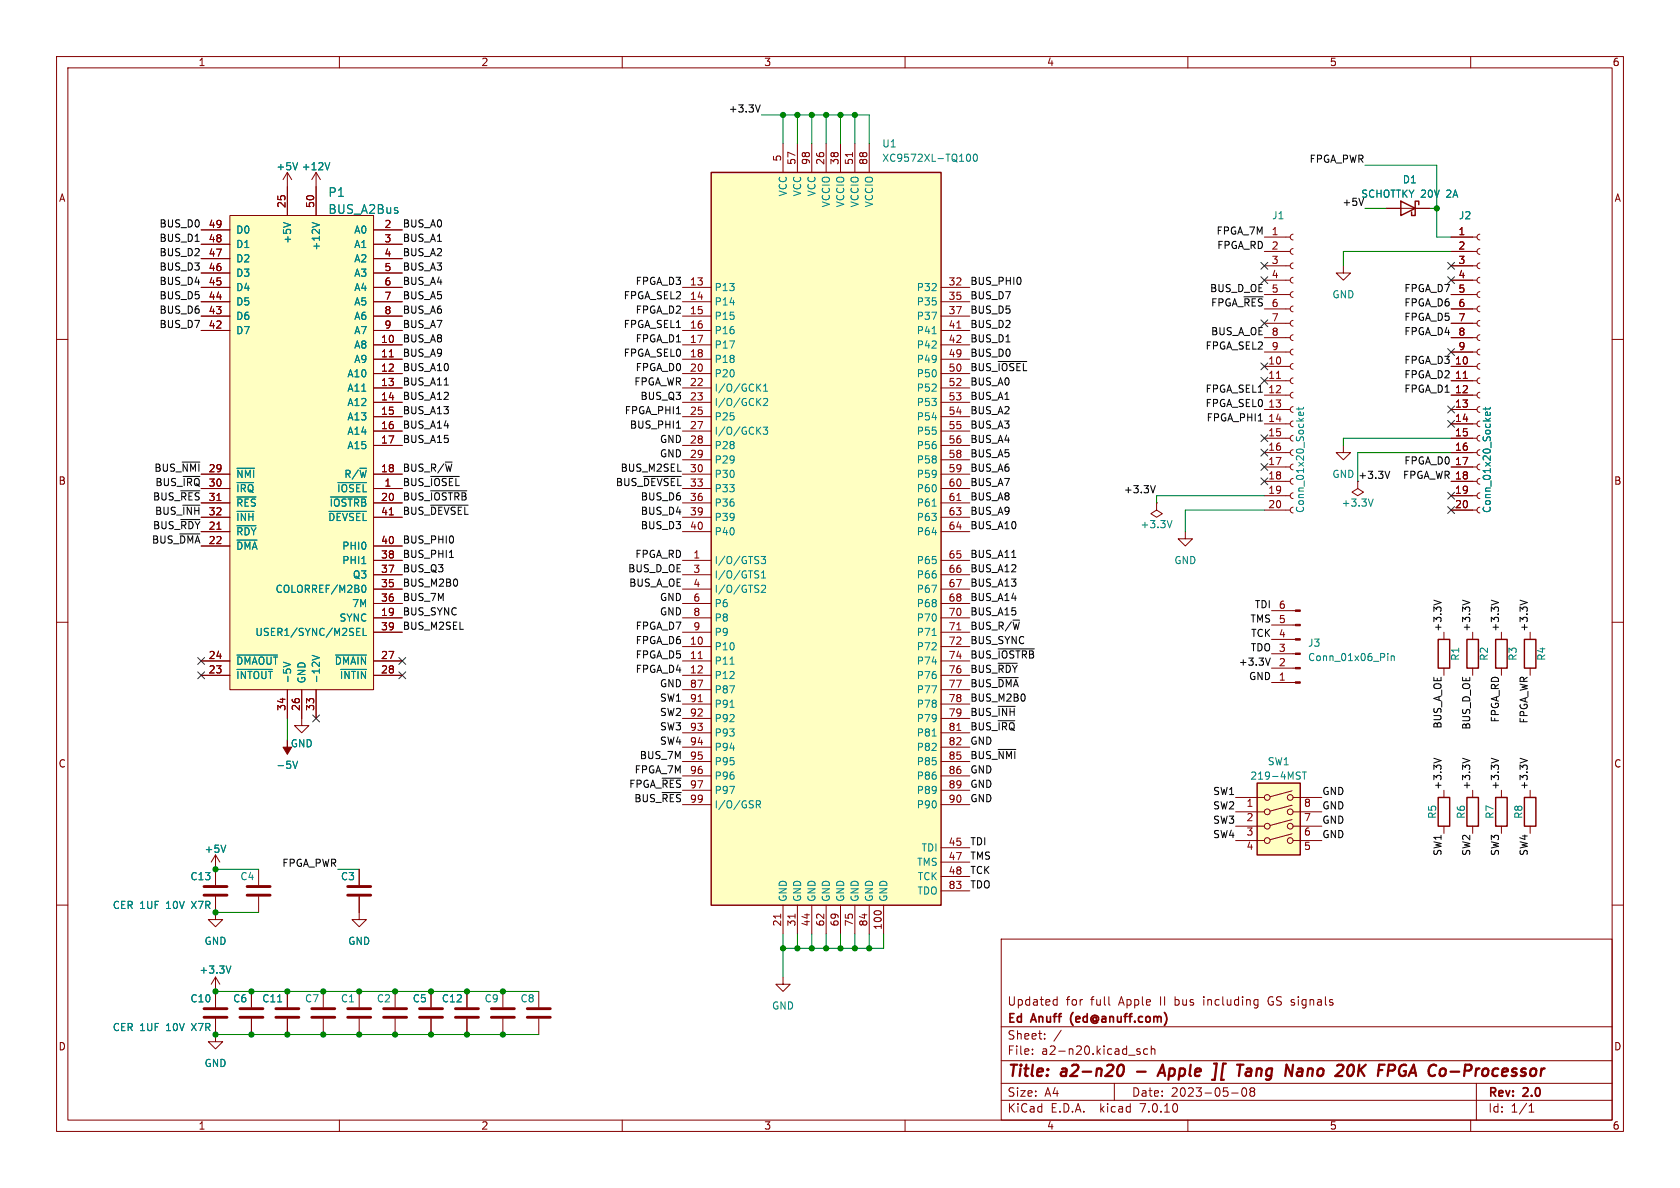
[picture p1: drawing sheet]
<svg xmlns="http://www.w3.org/2000/svg" width="297mm" height="210mm" viewBox="0 0 297 210" stroke-linecap="round" stroke-linejoin="round" font-family="sans-serif">
<g fill="none" stroke="#840000" stroke-width=".18">
<path d="M10 10h277v190h-277zM12 12h273v186h-273zM60 10v2M110 10v2M160 10v2M210 10v2M260 10v2M40.6 38.1h25.4v83.8h-25.4zM50.8 30.5v7.6M50.8 30.5l-.8 1.3M50.8 30.5l.8 1.3M55.9 30.5l-.8 1.3"/>
<path d="M55.9 30.5v7.6M55.9 30.5l.7 1.3M138.4 25.4v5.1M141 25.4v5.1M143.5 25.4v5.1M146 25.4v5.1M148.6 25.4v5.1M150.7 27v.7M151.1 25.4v5.1M153.7 25.4v5.1M245.1 36.8h7.6M10 60h2"/>
<path d="M35.6 50.8h5M35.6 53.3h5M35.6 55.9h5M35.6 58.4h5M35.6 40.6h5M35.6 43.2h5M35.6 45.7h5M35.6 48.3h5M66 50.8h5.1M66 53.3h5.1M66 55.9h5.1M66 58.4h5.1"/>
<path d="M66 40.6h5.1M66 43.2h5.1M66 45.7h5.1M66 48.3h5.1M120.6 50.8h5.1M120.6 53.3h5.1M120.6 55.9h5.1M120.6 58.4h5.1M166.4 50.8h5M166.4 53.3h5M166.4 55.9h5M166.4 58.4h5"/>
<path d="M169.2 58h.7M223.5 59.7h4.6M223.5 57.2h4.6M223.5 54.6h4.6M223.5 52.1h4.6M223.5 49.5h4.6M223.5 47h4.6M223.5 44.5h4.6M223.5 41.9h4.6M228.6 59.2l-.3 .1-.2 .4 .1 .3 .4 .2M228.6 56.6l-.3 .2-.2 .3 .1 .4 .4 .2M228.6 54.1l-.3 .1-.2 .4 .1 .4 .4 .1"/>
<path d="M228.6 51.6l-.3 .1-.2 .4 .1 .3 .4 .2M228.6 49l-.3 .2-.2 .3 .1 .4 .4 .1M228.6 46.5l-.3 .1-.2 .4 .1 .3 .4 .2M228.6 43.9l-.3 .2-.2 .3 .1 .4 .4 .2M228.6 41.4l-.3 .1-.2 .4 .1 .4 .4 .1M237.5 47v1.3h-1.3l1.3 1.2 1.3-1.2h-1.3M256.5 59.7h4.6M256.5 57.2h4.6M256.5 54.6h4.6M256.5 52.1h4.6M256.5 49.5h4.6M256.5 47h4.6"/>
<path d="M256.5 44.5h4.6M256.5 41.9h4.6M261.6 59.2l-.4 .1-.1 .4 .2 .3 .3 .2M261.6 56.6l-.4 .2-.1 .3 .2 .4 .3 .2M261.6 54.1l-.4 .2-.1 .3 .2 .4 .3 .1M261.6 51.6l-.4 .1-.1 .4 .2 .3 .3 .2M261.6 49l-.4 .2-.1 .3 .2 .4 .3 .1M261.6 46.5l-.4 .1-.1 .4 .2 .3 .3 .2M261.6 43.9l-.4 .2-.1 .3 .2 .4 .3 .2M261.6 41.4l-.4 .2-.1 .3 .2 .4 .3 .1M285 60h2M66 61h5.1"/>
<path d="M66 63.5h5.1M66 66h5.1M66 68.6h5.1M66 71.1h5.1M66 73.7h5.1M66 76.2h5.1M66 78.7h5.1M68.8 63.1h.7M120.6 61h5.1M120.6 63.5h5.1M120.6 66h5.1M120.6 68.6h5.1"/>
<path d="M120.6 71.1h5.1M120.6 73.7h5.1M120.6 76.2h5.1M120.6 78.7h5.1M166.4 61h5M166.4 63.5h5M166.4 66h5M166.4 68.6h5M166.4 71.1h5M166.4 73.7h5M166.4 76.2h5M166.4 78.7h5"/>
<path d="M223.5 77.5h4.6M223.5 74.9h4.6M223.5 72.4h4.6M223.5 69.9h4.6M223.5 67.3h4.6M223.5 64.8h4.6M223.5 62.2h4.6M225.7 66.9h.7M228.6 79.5l-.3 .1-.2 .4 .1 .4 .4 .1M228.6 77l-.3 .1-.2 .4 .1 .3 .4 .2M228.6 74.4l-.3 .2-.2 .3 .1 .4 .4 .1M228.6 71.9l-.3 .1-.2 .4 .1 .3 .4 .2"/>
<path d="M228.6 69.3l-.3 .2-.2 .3 .1 .4 .4 .2M228.6 66.8l-.3 .1-.2 .4 .1 .4 .4 .1M228.6 64.3l-.3 .1-.2 .4 .1 .3 .4 .2M228.6 61.7l-.3 .2-.2 .3 .1 .4 .4 .1M237.5 78.7v1.3h-1.3l1.3 1.3 1.3-1.3h-1.3M256.5 77.5h4.6M256.5 74.9h4.6M256.5 72.4h4.6M256.5 69.9h4.6M256.5 67.3h4.6M256.5 64.8h4.6M256.5 62.2h4.6"/>
<path d="M258.7 66.9h.7M261.6 79.5l-.4 .2-.1 .3 .2 .4 .3 .1M261.6 77l-.4 .1-.1 .4 .2 .3 .3 .2M261.6 74.4l-.4 .2-.1 .3 .2 .4 .3 .1M261.6 71.9l-.4 .1-.1 .4 .2 .3 .3 .2M261.6 69.3l-.4 .2-.1 .3 .2 .4 .3 .2M261.6 66.8l-.4 .2-.1 .3 .2 .4 .3 .1M261.6 64.3l-.4 .1-.1 .4 .2 .3 .3 .2M261.6 61.7l-.4 .2-.1 .3 .2 .4 .3 .1M35.6 83.8h5M35.6 86.4h5M35.6 88.9h5"/>
<path d="M35.6 91.4h5M35.6 94h5M35.6 96.5h5M38.3 88.5h.8M38.3 93.6h.8M66 99.1h5.1M66 83.8h5.1M66 86.4h5.1M66 88.9h5.1M66 91.4h5.1M66 96.5h5.1M68.8 91h.7"/>
<path d="M120.6 99.1h5.1M120.6 81.3h5.1M120.6 83.8h5.1M120.6 86.4h5.1M120.6 88.9h5.1M120.6 91.4h5.1M120.6 94h5.1M166.4 99.1h5M166.4 81.3h5M166.4 83.8h5M166.4 86.4h5M166.4 88.9h5"/>
<path d="M166.4 91.4h5M166.4 94h5M169.2 88.5h.7M204.5 88.9v1.3l-1 .6 1 .6 1-.6-1-.6M204.5 88.9h.1M209.5 94v1.3h-1.2l1.2 1.2 1.3-1.2h-1.3M223.5 90.2h4.6M223.5 87.6h4.6M223.5 85.1h4.6M223.5 82.6h4.6M223.5 80h4.6M228.6 89.7l-.3 .1-.2 .4 .1 .3 .4 .2"/>
<path d="M228.6 87.1l-.3 .2-.2 .3 .1 .4 .4 .1M228.6 84.6l-.3 .1-.2 .4 .1 .3 .4 .2M228.6 82l-.3 .2-.2 .3 .1 .4 .4 .2M240 85.1v1.3l-1 .6 1 .6 1-.6-1-.6M256.5 90.2h4.6M256.5 87.6h4.6M256.5 85.1h4.6M256.5 82.6h4.6M256.5 80h4.6M261.6 89.7l-.4 .1-.1 .4 .2 .3 .3 .2M261.6 87.1l-.4 .2-.1 .3 .2 .4 .3 .1M261.6 84.6l-.4 .1-.1 .4 .2 .3 .3 .2"/>
<path d="M261.6 82l-.4 .2-.1 .3 .2 .4 .3 .2M10 110h2M35.6 116.8h5M35.6 119.4h5M66 116.8h5.1M66 119.4h5.1M66 101.6h5.1M66 104.1h5.1M66 106.7h5.1M66 109.2h5.1M66 111.8h5.1M120.6 114.3h5.1"/>
<path d="M120.6 116.8h5.1M120.6 119.4h5.1M120.6 101.6h5.1M120.6 104.1h5.1M120.6 106.7h5.1M120.6 109.2h5.1M120.6 111.8h5.1M123.4 116.4h.8M166.4 114.3h5M166.4 116.8h5M166.4 119.4h5M166.4 101.6h5"/>
<path d="M166.4 104.1h5M166.4 106.7h5M166.4 109.2h5M166.4 111.8h5M169.2 111.3h.7M224.8 108h4.2M224.8 110.5h4.2M224.8 113h4.2M224.8 115.6h4.2M224.8 118.1h4.2M255.3 111.8v1.2M255.3 118.1v1.3"/>
<path d="M260.3 111.8v1.2M260.3 118.1v1.3M265.4 111.8v1.2M265.4 118.1v1.3M270.5 111.8v1.2M270.5 118.1v1.3M285 110h2M50.8 121.9v5.1M53.3 121.9v6.4h1.3l-1.3 1.2-1.2-1.2h1.2M55.9 121.9v5.1M120.6 121.9h5.1M120.6 124.5h5.1"/>
<path d="M120.6 127h5.1M120.6 129.5h5.1M120.6 132.1h5.1M120.6 134.6h5.1M120.6 137.2h5.1M120.6 139.7h5.1M123.4 124h.8M166.4 121.9h5M166.4 124.5h5M166.4 127h5M166.4 129.5h5M166.4 132.1h5"/>
<path d="M166.4 134.6h5M166.4 137.2h5M166.4 139.7h5M169.2 129.1h.7M224.8 120.7h4.2M228.4 139.8l-3.9 1M255.3 139.7v1.3M260.3 139.7v1.3M265.4 139.7v1.3M270.5 139.7v1.3M10 160h2M38.1 158.5v4.1h1.3l-1.3 1.2-1.3-1.2h1.3"/>
<path d="M38.1 151.1v5.4M38.1 151.1l-.8 1.3M38.1 151.1l.8 1.3M45.7 153.7v2.8M45.7 158.5v2.8M63.5 158.5v4.1h1.3l-1.3 1.2-1.3-1.2h1.3M63.5 153.7v2.8M120.6 142.2h5.1M166.4 149.9h5M166.4 152.4h5M166.4 154.9h5M166.4 157.5h5"/>
<path d="M166.4 142.2h5M218.4 141h5.1M218.4 143.5h5.1M218.4 146.1h5.1M218.4 148.6h5.1M228.4 147.4l-3.9 1M228.4 144.9l-3.9 1M228.4 142.3l-3.9 1.1M228.6 141h5.1M228.6 143.5h5.1M228.6 146.1h5.1M228.6 148.6h5.1"/>
<path d="M255.3 146.1v1.2M260.3 146.1v1.2M265.4 146.1v1.2M270.5 146.1v1.2M285 160h2M38.1 172.7l-.8 1.3M38.1 172.7v5.4M38.1 172.7l.8 1.3M44.4 175.3v2.8M50.8 175.3v2.8M57.1 175.3v2.8M63.5 175.3v2.8"/>
<path d="M69.8 175.3v2.8M76.2 175.3v2.8M82.5 175.3v2.8M88.9 175.3v2.8M95.2 175.3v2.8M138 161.6v.7M138.4 172.7v1.3h1.3l-1.3 1.3-1.2-1.3h1.2M138.4 160v5.1M140.6 161.6v.7M141 160v5.1M143.5 160v5.1M146 160v5.1"/>
<path d="M148.6 160v5.1M151.1 160v5.1M153.7 160v5.1M156.2 160v5.1M177 166h108v32h-108zM186.5 176.7l.4 .1M186.9 176.2v1.5M186.9 177.6l-.4 .1M196.1 177.6l.1 .1M222 176.7l.4 .1M222.4 177.6l-.4 .1M222.4 176.7v1.2l-.3 .3"/>
<path d="M224.3 176.4l-.1 .4 .1 .7M38.1 180.1v4.1h1.3l-1.3 1.2-1.3-1.2h1.3M44.4 180.1v2.8M50.8 180.1v2.8M57.1 180.1v2.8M60 198v2M63.5 180.1v2.8M69.8 180.1v2.8M76.2 180.1v2.8M82.5 180.1v2.8M88.9 180.1v2.8M95.2 180.1v2.8"/>
<path d="M110 198v2M160 198v2M177 194.5h108M177 191.5h108M177 187.5h108M177 181.5h108M182.5 186.3v.1M182.5 185.5v.1M184.7 183.6v.1M184.7 182.8v.1M187.6 182.1l-1.3 2M197 191.5v3"/>
<path d="M201 185.8l.5 .2 .1 .2-.2 .2-.4-.1M201 185.5h.5M202.9 185.5l-.4-.1-.3 .3v.4l.1 .2h.6M203.5 185.5l.2-.1 .4 .1 .1 .9M203.5 184.9v1.5M210 198v2M217.7 193.2h1.2M219.7 192.4a1 1 0 0 0 .2 1.4 .81 .81 0 0 0 .6-.6 .81 .81 0 0 0-.3-.8M221.2 192.9l-.2 .3v.3l.2 .3 .5-.1 .1-.2-.1-.4-.2-.2M221.2 192.9h.3M221.5 192.3h-.3l-.2 .3 .2 .3M221.7 192.4l.1 .3-.3 .2"/>
<path d="M260 198v2M261 191.5v6.5M270.3 196.6h.9M270.3 195.5l.4-.4v1.5"/>
<circle cx="224" cy="148.6" r=".51"/>
<circle cx="224" cy="141" r=".51"/>
<circle cx="224" cy="143.5" r=".51"/>
<circle cx="224" cy="146.1" r=".51"/>
<circle cx="228.1" cy="148.6" r=".51"/>
<circle cx="228.1" cy="143.5" r=".51"/>
<circle cx="228.1" cy="146.1" r=".51"/>
<circle cx="228.1" cy="141" r=".51"/>
</g>
<g fill="none" stroke="#840000" stroke-width=".4">
<path d="M197.6 189a.77 .77 0 0 1 .7-.8 1.25 1.25 0 0 1-.2 2l-.5-.2M201 189.4h1.5M204.6 190.2l1-2 .4 2M204.9 189.6h.9M216.2 188l-.3 2.9h.5M220.4 189l.2-.1 .6 .1-.1 1.2M221.2 189.4h-.7a.4 .4 0 0 0-.3 .4 .4 .4 0 0 0 .2 .4l.7-.1M229.7 188.9l.5 .1v1.2M230.2 190.1l-.7 .1M230.3 189.4h-.7M239.2 188.4l.1 1M240.3 188.2l-.2 2"/>
<path d="M241.5 188.2l-1.3 1.2M248.2 189.4h.4l-.1 .6a.68 .68 0 0 1-1.1-.1M248.6 188.3a.77 .77 0 0 0-1.1 .4M256.4 189.4h1.6"/>
</g>
<path d="M125.7 30.5h40.7v129.5h-40.7zM247.6 35.6l2.6 1.2-2.6 1.3zM250.8 36.2v-.6h-.6v2.5h-.6v-.6M254.3 113h2v5.1h-2zM259.3 113h2.1v5.1h-2.1zM264.4 113h2v5.1h-2zM269.5 113h2v5.1h-2zM222.2 138.4h7.7v12.7h-7.7zM254.3 141h2v5.1h-2zM259.3 141h2.1v5.1h-2.1zM264.4 141h2v5.1h-2zM269.5 141h2v5.1h-2z" fill="none" stroke="#840000" stroke-width=".25"/>
<g fill="none" stroke="#840000" stroke-width=".51">
<path d="M36.1 158.2h4M36.1 156.7h4M43.7 158.2h4.1M43.7 156.7h4.1M61.5 158.2h4M61.5 156.7h4M36.1 179.8h4M36.1 178.3h4M42.4 179.8h4.1M42.4 178.3h4.1M48.8 179.8h4M48.8 178.3h4"/>
<path d="M55.1 179.8h4.1M55.1 178.3h4.1M61.5 179.8h4M61.5 178.3h4M67.8 179.8h4.1M67.8 178.3h4.1M74.2 179.8h4M74.2 178.3h4M80.5 179.8h4.1M80.5 178.3h4.1M86.9 179.8h4M86.9 178.3h4"/>
<path d="M93.2 179.8h4.1M93.2 178.3h4.1"/>
</g>
<g fill="none" stroke="#008484" stroke-width=".18">
<path d="M50.1 39.3l1.3 .5M52.6 28.8l-.4 1.2M55.2 39.3l1.3 .5M58.3 28.8l-.4 1.2M171 27.4l.2-.2a.68 .68 0 0 1 .4 .7 .68 .68 0 0 1-.4 .6l-.2-.1M172.2 27.4l.2-.2a.68 .68 0 0 1 .4 .7 .68 .68 0 0 1-.4 .6l-.2-.1-.1-.4zM164.8 59h.7M134 68.4l.5 .8M134 71l.5 .7M134 76.1l.5 .7M134.5 67.9l-.7 .7M134.5 70.4l-.7 .8"/>
<path d="M134.5 75.5l-.7 .7M134.9 75.5h.8l-.4 .5 .4 .1v.6l-.2 .1-.6-.1M135 68.3l.3-.4v1.3M135 69.2h.7M135 70.6l.5-.2 .2 .4-.8 .9h.8M229.6 72v.5M230.4 72.9v.4l-.1 .1h-.6v-.5l.2-.1 .1 .6M230.4 72l-.1 .3h-1.1M262.6 72v.5M263.4 72.9l.1 .4-.2 .1h-.6v-.5l.2-.1 .1 .6M263.5 72l-.2 .3h-1.1M41.9 85.3h2.9"/>
<path d="M41.9 87.9h3.4M41.9 92.9h3.4M41.9 95.5h3.5M41.9 82.8h3.1M41.9 90.4h3M58.2 90.4h6.6M58.4 87.9h6.4M59.7 85.3h5.1M64 99.6h.7M134.6 98.4h.7l-.4 .5 .4 .1v.5l-.2 .1-.5-.1M164.8 89.5h.7M207.2 92l-.4 1.3"/>
<path d="M242.8 88.2l-.5 1.3M41.9 118.3h6.3M41.9 115.8h7.2M55.2 115.8l1.3 .5-1.3 .4M59.3 115.8h5.5M60.2 118.3h4.6M63 112.3h.7M63 111.7h.5M63 111.1h.7M64.1 103.6l.2-.2a.68 .68 0 0 1 .4 .7 .68 .68 0 0 1-.4 .6l-.2-.1M64.2 111.1v1.2h.6M129.1 117.4h.7"/>
<path d="M133.9 101.6l.2 .2-.2 .4M134 100.9l.1 .1M134.6 103.6l.5-.2 .2 .4-.7 .9h.7M134.6 102.2h.7M134.6 101.3l.4-.4v1.3M164.8 112.3h.7M245.3 115.5v.1M245.3 115.9v.9M245.9 115.9v.9M245.9 116.1l.2-.2 .3 .1 .1 .8M51.8 134.6l.4 1.2 .4-1.2M129.1 125h.7"/>
<path d="M164.8 130.1h.7M229.7 136.5h.2M229.7 137.2l.2 .2-.2 .3M230.2 136.5h.8M230.6 136.5v1.2M39.9 149.4l-.4 1.3M133.7 142.2h.6l.1-.2v-.3l-.7-.2v1.3M134 142.2l.4 .6M40.8 170.8l-.4 1.2M49.1 177.1h.7"/>
</g>
<g fill="#ffffc2" stroke="#ffffc2" stroke-width=".18">
<path d="M222.2 138.4h7.7v12.7h-7.7z"/>
<path d="M125.7 30.5h40.7v129.5h-40.7z"/>
<path d="M40.6 38.1h25.4v83.8h-25.4z"/>
</g>
<g fill="#840000" stroke="#840000" stroke-width=".18">
<path d="M229 107.8h.9v.3h-.9z"/>
<path d="M229 110.4h.9v.2h-.9z"/>
<path d="M229 112.9h.9v.3h-.9z"/>
<path d="M229 115.4h.9v.3h-.9z"/>
<path d="M229 118h.9v.2h-.9z"/>
<path d="M229 120.5h.9v.3h-.9z"/>
<path d="M50.8 130.8v1.3h.8l-.8 1.3-.8-1.3h.8z"/>
</g>
<g fill="none" stroke="#000" stroke-width=".18">
<path d="M134.4 18.5l-.4 1.3M241.1 35l-.4 1.3M219.9 52.5h3.4M78.5 68.1h.8M119.6 75.7h.7M176.5 63.9h5M31.8 94.4h3.5M32 86.8h3.3M32 91.8h3.3M32.2 81.7h3.1M32.3 89.3h3M32.4 84.2h2.9"/>
<path d="M76.1 89.3h6.7M76.1 86.8h6.4M76.1 84.2h5.1M79.4 98.5h.8M113.8 84.2h6.6M178.9 98.5h.7M204.2 85.8l-.4 1.3M245.7 83.3l-.4 1.3M176.5 114.7h6.4M176.5 117.2h3.3M176.5 119.8h3.5M224.6 116.3l-.5 1.3"/>
<path d="M253.5 106.1l1.3 .4M258.6 106.1l1.2 .4M263.6 106.1l1.3 .4M268.7 106.1l1.3 .4M117 137.6h3.4M176.5 132.5h3.1M176.5 124.9h3M176.5 127.4h2.9M253.5 134l1.3 .5M258.6 134l1.2 .5M263.6 134l1.3 .5M268.7 134l1.3 .5"/>
<path d="M117 140.1h3.4"/>
</g>
<g fill="none" stroke="#008400" stroke-width=".18">
<path d="M134.6 20.3h19.1v5.1M138.4 20.3v5.1M141 20.3v5.1M143.5 20.3v5.1M146 20.3v5.1M148.6 20.3v5.1M151.1 20.3v5.1M241.3 36.8h3.8M241.3 29.2h12.7v12.7h2.5M252.7 36.8h1.3M256.5 44.5h-19v2.5M256.5 77.5h-19v1.2"/>
<path d="M223.5 87.6h-19v1.3M223.5 90.2h-14v3.8M256.5 80h-16.5v5.1M50.8 127v3.8M38.1 153.7h7.6M59.7 153.7h3.8M38.1 175.3h57.1M38.1 161.3h7.6M138.4 165.1v7.6M141 165.1v2.5M143.5 165.1v2.5M146 165.1v2.5"/>
<path d="M148.6 165.1v2.5M151.1 165.1v2.5M153.7 165.1v2.5M156.2 165.1v2.5h-17.8M38.1 182.9h57.1"/>
</g>
<g fill="none" stroke="#000084" stroke-width=".18">
<path d="M222.9 48.9l1.2 1.2M222.9 46.4l1.2 1.2M222.9 56.5l1.2 1.3M224.1 48.9l-1.2 1.2M224.1 46.4l-1.2 1.2M224.1 56.5l-1.2 1.3M255.9 48.9l1.2 1.2M255.9 46.4l1.2 1.2M257.1 48.9l-1.2 1.2M257.1 46.4l-1.2 1.2M222.9 64.2l1.2 1.2M222.9 76.9l1.2 1.2"/>
<path d="M222.9 79.4l1.2 1.2M222.9 66.7l1.2 1.2M224.1 64.2l-1.2 1.2M224.1 79.4l-1.2 1.2M224.1 76.9l-1.2 1.2M224.1 66.7l-1.2 1.2M255.9 61.6l1.2 1.2M255.9 71.8l1.2 1.2M255.9 74.3l1.2 1.2M257.1 61.6l-1.2 1.2M257.1 71.8l-1.2 1.2M257.1 74.3l-1.2 1.2"/>
<path d="M222.9 81.9l1.2 1.3M222.9 84.5l1.2 1.2M224.1 81.9l-1.2 1.3M224.1 84.5l-1.2 1.2M255.9 89.6l1.2 1.2M255.9 87l1.2 1.2M257.1 89.6l-1.2 1.2M257.1 87l-1.2 1.2M35 116.2l1.2 1.2M35 118.8l1.2 1.2M36.2 116.2l-1.2 1.2M36.2 118.8l-1.2 1.2"/>
<path d="M70.5 118.8l1.2 1.2M70.5 116.2l1.2 1.2M71.7 118.8l-1.2 1.2M71.7 116.2l-1.2 1.2M55.3 126.4l1.2 1.2M56.5 126.4l-1.2 1.2"/>
</g>
<g fill="#008400" stroke="#008400" stroke-width=".18">
<circle cx="69.8" cy="182.9" r=".46"/>
<circle cx="63.5" cy="182.9" r=".46"/>
<circle cx="44.4" cy="175.3" r=".46"/>
<circle cx="38.1" cy="175.3" r=".46"/>
<circle cx="38.1" cy="182.9" r=".46"/>
<circle cx="50.8" cy="182.9" r=".46"/>
<circle cx="57.1" cy="182.9" r=".46"/>
<circle cx="50.8" cy="175.3" r=".46"/>
<circle cx="63.5" cy="175.3" r=".46"/>
<circle cx="57.1" cy="175.3" r=".46"/>
<circle cx="38.1" cy="153.7" r=".46"/>
<circle cx="38.1" cy="161.3" r=".46"/>
<circle cx="44.4" cy="182.9" r=".46"/>
<circle cx="138.4" cy="167.6" r=".46"/>
<circle cx="88.9" cy="175.3" r=".46"/>
<circle cx="69.8" cy="175.3" r=".46"/>
<circle cx="82.5" cy="175.3" r=".46"/>
<circle cx="76.2" cy="182.9" r=".46"/>
<circle cx="88.9" cy="182.9" r=".46"/>
<circle cx="82.5" cy="182.9" r=".46"/>
<circle cx="143.5" cy="167.6" r=".46"/>
<circle cx="141" cy="167.6" r=".46"/>
<circle cx="76.2" cy="175.3" r=".46"/>
<circle cx="141" cy="20.3" r=".46"/>
<circle cx="138.4" cy="20.3" r=".46"/>
<circle cx="151.1" cy="20.3" r=".46"/>
<circle cx="143.5" cy="20.3" r=".46"/>
<circle cx="146" cy="20.3" r=".46"/>
<circle cx="148.6" cy="20.3" r=".46"/>
<circle cx="153.7" cy="167.6" r=".46"/>
<circle cx="151.1" cy="167.6" r=".46"/>
<circle cx="146" cy="167.6" r=".46"/>
<circle cx="148.6" cy="167.6" r=".46"/>
<circle cx="254" cy="36.8" r=".46"/>
</g>
<g font-size="2.8" fill="#840000">
<text x="178" y="190.9">Title:</text>
<text x="187.7" y="190.9">a2-n20</text>
<text x="206.6" y="190.9">Apple</text>
<text x="217" y="190.9">][</text>
<text x="222" y="190.9">Tang</text>
<text x="231.3" y="190.9">Nano</text>
<text x="241.1" y="190.9">20K</text>
<text x="249.3" y="190.9">FPGA</text>
<text x="259" y="190.9">Co-Processor</text>
</g>
<g font-size="2.1" fill="#008484">
<text x="58" y="35">P1</text>
<text x="58" y="38">BUS_A2Bus</text>
</g>
<g font-size="2.1" fill="#840000">
<text x="178" y="178">Updated</text>
<text x="188.4" y="178">for</text>
<text x="192.9" y="178">full</text>
<text x="198" y="178">Apple</text>
<text x="205.3" y="178">II</text>
<text x="208.1" y="178">bus</text>
<text x="213.3" y="178">including</text>
<text x="224.9" y="178">GS signals</text>
<text x="178" y="184">Sheet:</text>
<text x="178" y="181.2">Ed</text>
<text x="182.5" y="181.2">Anuff</text>
<text x="189.9" y="181.2">(ed@anuff.com)</text>
<text x="178" y="186.7">File:</text>
<text x="184.1" y="186.7">a2-n20.kicad_sch</text>
<text x="178" y="196.9">KiCad</text>
<text x="178" y="194.1">Size:</text>
<text x="184.7" y="194.1">A4</text>
<text x="185.7" y="196.9">E.D.A.</text>
<text x="194.6" y="196.9">kicad</text>
<text x="200" y="194.1">Date:</text>
<text x="201.8" y="196.9">7.0.10</text>
<text x="207" y="194.1">2023-05-08</text>
<text x="263" y="194.3">Rev:</text>
<text x="263" y="196.9">Id:</text>
<text x="267.1" y="196.9">1/1</text>
<text x="269.4" y="194.3">2.0</text>
</g>
<g font-size="1.8" fill="#840000">
<text x="35" y="11.9">1</text>
<text x="85" y="11.9">2</text>
<text x="135" y="11.9">3</text>
<text x="185" y="11.9">4</text>
<text x="235" y="11.9">5</text>
<text x="285" y="11.9">6</text>
<text x="138.2" y="28.6" transform="rotate(-90 138.2 28.6)">5</text>
<text x="140.7" y="29.3" transform="rotate(-90 140.7 29.3)">57</text>
<text x="143.3" y="29.3" transform="rotate(-90 143.3 29.3)">98</text>
<text x="145.8" y="29.3" transform="rotate(-90 145.8 29.3)">26</text>
<text x="148.3" y="29.3" transform="rotate(-90 148.3 29.3)">38</text>
<text x="150.9" y="29.3" transform="rotate(-90 150.9 29.3)">51</text>
<text x="153.4" y="29.3" transform="rotate(-90 153.4 29.3)">88</text>
<text x="10.3" y="35.9">A</text>
<text x="285.3" y="35.9">A</text>
<text x="36.8" y="40.4">49</text>
<text x="50.5" y="36.9" transform="rotate(-90 50.5 36.9)">25</text>
<text x="55.6" y="36.9" transform="rotate(-90 55.6 36.9)">50</text>
<text x="67.9" y="40.4">2</text>
<text x="224.7" y="41.7">1</text>
<text x="257.7" y="41.7">1</text>
<text x="36.8" y="45.5">47</text>
<text x="36.8" y="42.9">48</text>
<text x="67.9" y="42.9">3</text>
<text x="67.9" y="45.5">4</text>
<text x="224.7" y="44.2">2</text>
<text x="224.7" y="46.7">3</text>
<text x="257.7" y="44.2">2</text>
<text x="257.7" y="46.7">3</text>
<text x="36.8" y="53.1">44</text>
<text x="36.8" y="50.5">45</text>
<text x="36.8" y="48">46</text>
<text x="67.9" y="48">5</text>
<text x="67.9" y="50.5">6</text>
<text x="67.9" y="53.1">7</text>
<text x="121.9" y="50.5">13</text>
<text x="121.9" y="53.1">14</text>
<text x="167.6" y="50.5">32</text>
<text x="167.6" y="53.1">35</text>
<text x="224.7" y="49.3">4</text>
<text x="224.7" y="51.8">5</text>
<text x="257.7" y="49.3">4</text>
<text x="257.7" y="51.8">5</text>
<text x="36.8" y="58.2">42</text>
<text x="36.8" y="55.6">43</text>
<text x="67.9" y="55.6">8</text>
<text x="67.9" y="58.2">9</text>
<text x="121.9" y="55.6">15</text>
<text x="121.9" y="58.2">16</text>
<text x="167.6" y="55.6">37</text>
<text x="167.6" y="58.2">41</text>
<text x="224.7" y="54.4">6</text>
<text x="224.7" y="56.9">7</text>
<text x="224.7" y="59.4">8</text>
<text x="257.7" y="54.4">6</text>
<text x="257.7" y="56.9">7</text>
<text x="257.7" y="59.4">8</text>
<text x="67.3" y="60.7">10</text>
<text x="67.3" y="63.2">11</text>
<text x="67.3" y="65.8">12</text>
<text x="121.9" y="60.7">17</text>
<text x="121.9" y="63.2">18</text>
<text x="121.9" y="65.8">20</text>
<text x="167.6" y="60.7">42</text>
<text x="167.6" y="63.2">49</text>
<text x="167.6" y="65.8">50</text>
<text x="224.1" y="64.5">10</text>
<text x="224.7" y="62">9</text>
<text x="257.1" y="64.5">10</text>
<text x="257.7" y="62">9</text>
<text x="67.3" y="68.3">13</text>
<text x="67.3" y="70.9">14</text>
<text x="121.9" y="70.9">23</text>
<text x="167.6" y="68.3">52</text>
<text x="167.6" y="70.9">53</text>
<text x="224.1" y="67.1">11</text>
<text x="224.1" y="69.6">12</text>
<text x="257.1" y="67.1">11</text>
<text x="257.1" y="69.6">12</text>
<text x="67.3" y="73.4">15</text>
<text x="67.3" y="75.9">16</text>
<text x="121.9" y="73.4">25</text>
<text x="121.9" y="75.9">27</text>
<text x="167.6" y="73.4">54</text>
<text x="167.6" y="75.9">55</text>
<text x="224.1" y="72.1">13</text>
<text x="224.1" y="74.7">14</text>
<text x="224.1" y="77.2">15</text>
<text x="257.1" y="72.1">13</text>
<text x="257.1" y="74.7">14</text>
<text x="257.1" y="77.2">15</text>
<text x="36.8" y="83.6">29</text>
<text x="67.3" y="78.5">17</text>
<text x="67.3" y="83.6">18</text>
<text x="121.9" y="78.5">28</text>
<text x="121.9" y="81">29</text>
<text x="121.9" y="83.6">30</text>
<text x="167.6" y="78.5">56</text>
<text x="167.6" y="81">58</text>
<text x="167.6" y="83.6">59</text>
<text x="224.1" y="79.8">16</text>
<text x="224.1" y="82.3">17</text>
<text x="257.1" y="79.8">16</text>
<text x="257.1" y="82.3">17</text>
<text x="10.3" y="85.9">B</text>
<text x="36.8" y="86.1">30</text>
<text x="36.8" y="88.6">31</text>
<text x="67.3" y="88.6">20</text>
<text x="67.9" y="86.1">1</text>
<text x="121.9" y="88.6">36</text>
<text x="167.6" y="86.1">60</text>
<text x="167.6" y="88.6">61</text>
<text x="224.1" y="84.8">18</text>
<text x="224.1" y="87.4">19</text>
<text x="224.1" y="89.9">20</text>
<text x="257.1" y="87.4">19</text>
<text x="257.1" y="89.9">20</text>
<text x="257.1" y="84.8">18</text>
<text x="285.3" y="85.9">B</text>
<text x="36.8" y="93.7">21</text>
<text x="36.8" y="91.2">32</text>
<text x="67.3" y="91.2">41</text>
<text x="121.9" y="91.2">39</text>
<text x="121.9" y="93.7">40</text>
<text x="167.6" y="91.2">63</text>
<text x="167.6" y="93.7">64</text>
<text x="36.8" y="96.3">22</text>
<text x="67.3" y="101.3">37</text>
<text x="67.3" y="98.8">38</text>
<text x="67.3" y="96.3">40</text>
<text x="122.5" y="98.8">1</text>
<text x="122.5" y="101.3">3</text>
<text x="167.6" y="98.8">65</text>
<text x="167.6" y="101.3">66</text>
<text x="67.3" y="103.9">35</text>
<text x="67.3" y="106.4">36</text>
<text x="122.5" y="103.9">4</text>
<text x="122.5" y="106.4">6</text>
<text x="167.6" y="103.9">67</text>
<text x="167.6" y="106.4">68</text>
<text x="226" y="107.7">6</text>
<text x="67.3" y="109">19</text>
<text x="67.3" y="111.5">39</text>
<text x="122.5" y="109">8</text>
<text x="122.5" y="111.5">9</text>
<text x="167.6" y="109">70</text>
<text x="167.6" y="111.5">71</text>
<text x="226" y="112.8">4</text>
<text x="226" y="110.2">5</text>
<text x="36.8" y="119.1">23</text>
<text x="36.8" y="116.6">24</text>
<text x="67.3" y="116.6">27</text>
<text x="67.3" y="119.1">28</text>
<text x="121.9" y="114">10</text>
<text x="121.9" y="116.6">11</text>
<text x="121.9" y="119.1">12</text>
<text x="167.6" y="114">72</text>
<text x="167.6" y="116.6">74</text>
<text x="167.6" y="119.1">76</text>
<text x="226" y="117.9">2</text>
<text x="50.5" y="125.8" transform="rotate(-90 50.5 125.8)">34</text>
<text x="53.1" y="125.8" transform="rotate(-90 53.1 125.8)">26</text>
<text x="55.6" y="125.8" transform="rotate(-90 55.6 125.8)">33</text>
<text x="121.9" y="121.7">87</text>
<text x="121.9" y="124.2">91</text>
<text x="167.6" y="121.7">77</text>
<text x="167.6" y="124.2">78</text>
<text x="226" y="120.4">1</text>
<text x="121.9" y="126.7">92</text>
<text x="121.9" y="129.3">93</text>
<text x="121.9" y="131.8">94</text>
<text x="167.6" y="126.7">79</text>
<text x="167.6" y="129.3">81</text>
<text x="167.6" y="131.8">82</text>
<text x="10.3" y="135.9">C</text>
<text x="121.9" y="134.4">95</text>
<text x="121.9" y="136.9">96</text>
<text x="167.6" y="134.4">85</text>
<text x="167.6" y="136.9">86</text>
<text x="285.3" y="135.9">C</text>
<text x="121.9" y="139.4">97</text>
<text x="167.6" y="139.4">89</text>
<text x="167.6" y="142">90</text>
<text x="220.3" y="143">1</text>
<text x="230.4" y="143">8</text>
<text x="167.6" y="149.6">45</text>
<text x="220.3" y="145.5">2</text>
<text x="220.3" y="148">3</text>
<text x="230.4" y="148">6</text>
<text x="230.4" y="145.5">7</text>
<text x="167.6" y="152.1">47</text>
<text x="167.6" y="154.7">48</text>
<text x="220.3" y="150.6">4</text>
<text x="230.4" y="150.6">5</text>
<text x="167.6" y="157.2">83</text>
<text x="138.2" y="163.9" transform="rotate(-90 138.2 163.9)">21</text>
<text x="140.7" y="163.9" transform="rotate(-90 140.7 163.9)">31</text>
<text x="143.3" y="163.9" transform="rotate(-90 143.3 163.9)">44</text>
<text x="145.8" y="163.9" transform="rotate(-90 145.8 163.9)">62</text>
<text x="148.3" y="163.9" transform="rotate(-90 148.3 163.9)">69</text>
<text x="150.9" y="163.9" transform="rotate(-90 150.9 163.9)">75</text>
<text x="153.4" y="163.9" transform="rotate(-90 153.4 163.9)">84</text>
<text x="156" y="164.5" transform="rotate(-90 156 164.5)">100</text>
<text x="10.3" y="185.9">D</text>
<text x="285.3" y="185.9">D</text>
<text x="35" y="199.9">1</text>
<text x="85" y="199.9">2</text>
<text x="135" y="199.9">3</text>
<text x="185" y="199.9">4</text>
<text x="235" y="199.9">5</text>
<text x="285" y="199.9">6</text>
</g>
<g font-size="1.8">
<text x="128.7" y="20">+3.3V</text>
<text x="231.4" y="28.9">FPGA_PWR</text>
<text x="28.1" y="40.3">BUS_D0</text>
<text x="71.1" y="40.3">BUS_A0</text>
<text x="215" y="41.6">FPGA_7M</text>
<text x="237.2" y="36.5">+5V</text>
<text x="28.1" y="47.9">BUS_D3</text>
<text x="28.1" y="42.8">BUS_D1</text>
<text x="28.1" y="45.4">BUS_D2</text>
<text x="71.1" y="42.8">BUS_A1</text>
<text x="71.1" y="47.9">BUS_A3</text>
<text x="71.1" y="45.4">BUS_A2</text>
<text x="215.1" y="44.1">FPGA_RD</text>
<text x="28.1" y="50.5">BUS_D4</text>
<text x="28.1" y="53">BUS_D5</text>
<text x="71.1" y="50.5">BUS_A4</text>
<text x="71.1" y="53">BUS_A5</text>
<text x="110.2" y="53">FPGA_SEL2</text>
<text x="112.3" y="50.5">FPGA_D3</text>
<text x="171.4" y="50.5">BUS_PHI0</text>
<text x="171.4" y="53">BUS_D7</text>
<text x="213.8" y="51.7">BUS_D_OE</text>
<text x="248.2" y="51.7">FPGA_D7</text>
<text x="28.1" y="58.1">BUS_D7</text>
<text x="28.1" y="55.5">BUS_D6</text>
<text x="71.1" y="55.5">BUS_A6</text>
<text x="71.1" y="58.1">BUS_A7</text>
<text x="110.2" y="58.1">FPGA_SEL1</text>
<text x="112.3" y="55.5">FPGA_D2</text>
<text x="171.4" y="55.5">BUS_D5</text>
<text x="171.4" y="58.1">BUS_D2</text>
<text x="214" y="54.3">FPGA_~{RES}</text>
<text x="214" y="59.3">BUS_A_OE</text>
<text x="248.2" y="59.3">FPGA_D4</text>
<text x="248.2" y="56.8">FPGA_D5</text>
<text x="248.2" y="54.3">FPGA_D6</text>
<text x="71.1" y="65.7">BUS_A10</text>
<text x="71.1" y="63.2">BUS_A9</text>
<text x="71.1" y="60.6">BUS_A8</text>
<text x="110.2" y="63.2">FPGA_SEL0</text>
<text x="112.3" y="60.6">FPGA_D1</text>
<text x="112.3" y="65.7">FPGA_D0</text>
<text x="171.4" y="65.7">BUS_~{IOSEL}</text>
<text x="171.4" y="60.6">BUS_D1</text>
<text x="171.4" y="63.2">BUS_D0</text>
<text x="213" y="61.9">FPGA_SEL2</text>
<text x="248.2" y="64.4">FPGA_D3</text>
<text x="71.1" y="68.2">BUS_A11</text>
<text x="71.1" y="70.8">BUS_A12</text>
<text x="112" y="68.2">FPGA_WR 22</text>
<text x="113.1" y="70.8">BUS_Q3</text>
<text x="171.4" y="68.2">BUS_A0</text>
<text x="171.4" y="70.8">BUS_A1</text>
<text x="213" y="69.5">FPGA_SEL1</text>
<text x="248.2" y="67">FPGA_D2</text>
<text x="248.2" y="69.5">FPGA_D1</text>
<text x="71.1" y="75.9">BUS_A14</text>
<text x="71.1" y="73.3">BUS_A13</text>
<text x="110.3" y="73.3">FPGA_PHI1</text>
<text x="111.3" y="75.9">BUS_PHI1</text>
<text x="171.4" y="73.3">BUS_A2</text>
<text x="171.4" y="75.9">BUS_A3</text>
<text x="213" y="72">FPGA_SEL0</text>
<text x="213.2" y="74.6">FPGA_PHI1</text>
<text x="27.2" y="83.5">BUS_~{NMI}29</text>
<text x="71.1" y="78.4">BUS_A15</text>
<text x="71.1" y="83.5">BUS_R/~{W}</text>
<text x="109.6" y="83.5">BUS_M2SEL</text>
<text x="116.6" y="78.4">GND</text>
<text x="116.6" y="80.9">GND</text>
<text x="171.4" y="80.9">BUS_A5</text>
<text x="171.4" y="83.5">BUS_A6</text>
<text x="171.4" y="78.4">BUS_A4</text>
<text x="248.2" y="82.2">FPGA_D0</text>
<text x="27" y="88.6">BUS_~{RES}31</text>
<text x="27.4" y="86">BUS_~{IRQ}30</text>
<text x="71.1" y="86">BUS_~{IOSEL}</text>
<text x="71.1" y="88.6">BUS_~{IOSTRB}</text>
<text x="108.8" y="86">BUS_~{DEVSEL}33</text>
<text x="113.2" y="88.6">BUS_D6</text>
<text x="171.4" y="86">BUS_A7</text>
<text x="171.4" y="88.6">BUS_A8</text>
<text x="198.6" y="87.3">+3.3V</text>
<text x="235.5" y="84.7">GND +3.3V</text>
<text x="247.9" y="84.7">FPGA_WR 18</text>
<text x="27" y="93.6">BUS_~{RDY}21</text>
<text x="27.3" y="91.1">BUS_~{INH}32</text>
<text x="71.1" y="91.1">BUS_~{DEVSEL}</text>
<text x="113.2" y="93.6">BUS_D3</text>
<text x="113.2" y="91.1">BUS_D4</text>
<text x="171.4" y="93.6">BUS_A10</text>
<text x="171.4" y="91.1">BUS_A9</text>
<text x="26.8" y="96.2">BUS_~{DMA}22</text>
<text x="71.1" y="101.3">BUS_Q3</text>
<text x="71.1" y="98.7">BUS_PHI1</text>
<text x="71.1" y="96.2">BUS_PHI0</text>
<text x="111" y="101.3">BUS_D_OE</text>
<text x="112.2" y="98.7">FPGA_RD</text>
<text x="171.4" y="101.3">BUS_A12</text>
<text x="171.4" y="98.7">BUS_A11</text>
<text x="71.1" y="106.3">BUS_7M</text>
<text x="71.1" y="103.8">BUS_M2B0</text>
<text x="111.1" y="103.8">BUS_A_OE</text>
<text x="116.6" y="106.3">GND</text>
<text x="171.4" y="106.3">BUS_A14</text>
<text x="171.4" y="103.8">BUS_A13</text>
<text x="221.7" y="107.6">TDI</text>
<text x="71.1" y="108.9">BUS_SYNC</text>
<text x="71.1" y="111.4">BUS_M2SEL</text>
<text x="112.3" y="114">FPGA_D6</text>
<text x="112.3" y="111.4">FPGA_D7</text>
<text x="116.6" y="108.9">GND</text>
<text x="171.4" y="114">BUS_SYNC</text>
<text x="171.4" y="108.9">BUS_A15</text>
<text x="171.4" y="111.4">BUS_R/~{W}</text>
<text x="221" y="110.1">TMS</text>
<text x="221.1" y="112.7">TCK</text>
<text x="254.9" y="111.8" transform="rotate(-90 254.9 111.8)">+3.3V</text>
<text x="260" y="111.8" transform="rotate(-90 260 111.8)">+3.3V</text>
<text x="265.1" y="111.8" transform="rotate(-90 265.1 111.8)">+3.3V</text>
<text x="270.2" y="111.8" transform="rotate(-90 270.2 111.8)">+3.3V</text>
<text x="112.3" y="119">FPGA_D4</text>
<text x="112.3" y="116.5">FPGA_D5</text>
<text x="171.4" y="116.5">BUS_~{IOSTRB}</text>
<text x="171.4" y="119">BUS_~{RDY}</text>
<text x="218.9" y="117.8">+3.3V</text>
<text x="221" y="115.2">TDO 3</text>
<text x="116.6" y="124.1">SW1</text>
<text x="116.6" y="121.6">GND</text>
<text x="171.4" y="124.1">BUS_M2B0</text>
<text x="171.4" y="121.6">BUS_~{DMA}</text>
<text x="220.7" y="120.3">GND</text>
<text x="116.6" y="129.2">SW3</text>
<text x="116.6" y="131.7">SW4</text>
<text x="116.6" y="126.7">SW2</text>
<text x="171.4" y="126.7">BUS_~{INH}</text>
<text x="171.4" y="131.7">GND</text>
<text x="171.4" y="129.2">BUS_~{IRQ}</text>
<text x="254.9" y="128.9" transform="rotate(-90 254.9 128.9)">BUS_A_OE</text>
<text x="260" y="129.1" transform="rotate(-90 260 129.1)">BUS_D_OE</text>
<text x="265.1" y="127.8" transform="rotate(-90 265.1 127.8)">FPGA_RD</text>
<text x="270.2" y="128" transform="rotate(-90 270.2 128)">FPGA_WR</text>
<text x="112.1" y="136.8">FPGA_7M</text>
<text x="113" y="134.3">BUS_7M</text>
<text x="171.4" y="134.3">BUS_~{NMI}</text>
<text x="171.4" y="136.8">GND</text>
<text x="111.1" y="139.4">FPGA_~{RES}</text>
<text x="112" y="141.9">BUS_~{RES}99</text>
<text x="171.4" y="141.9">GND</text>
<text x="171.4" y="139.4">GND</text>
<text x="214.4" y="143.2">SW2</text>
<text x="214.4" y="140.6">SW1</text>
<text x="233.7" y="140.6">GND</text>
<text x="233.7" y="143.2">GND</text>
<text x="254.9" y="139.7" transform="rotate(-90 254.9 139.7)">+3.3V</text>
<text x="260" y="139.7" transform="rotate(-90 260 139.7)">+3.3V</text>
<text x="265.1" y="139.7" transform="rotate(-90 265.1 139.7)">+3.3V</text>
<text x="270.2" y="139.7" transform="rotate(-90 270.2 139.7)">+3.3V</text>
<text x="171.4" y="149.5">TDI</text>
<text x="214.4" y="148.2">SW4</text>
<text x="214.4" y="145.7">SW3</text>
<text x="233.7" y="145.7">GND</text>
<text x="233.7" y="148.2">GND</text>
<text x="49.8" y="153.3">FPGA_PWR</text>
<text x="171.4" y="154.6">TCK</text>
<text x="171.4" y="152.1">TMS</text>
<text x="254.9" y="151.4" transform="rotate(-90 254.9 151.4)">SW1</text>
<text x="260" y="151.4" transform="rotate(-90 260 151.4)">SW2</text>
<text x="265.1" y="151.4" transform="rotate(-90 265.1 151.4)">SW3</text>
<text x="270.2" y="151.4" transform="rotate(-90 270.2 151.4)">SW4</text>
<text x="171.4" y="157.1">TDO</text>
</g>
<g font-size="1.8" fill="#008484">
<text x="155.9" y="26.3">U1</text>
<text x="155.9" y="28.8">XC9572XL-TQ100</text>
<text x="48.8" y="30.3">+5V</text>
<text x="53.2" y="30.3">+12V</text>
<text x="139.3" y="34.8" transform="rotate(-90 139.3 34.8)">VCC</text>
<text x="141.8" y="34.8" transform="rotate(-90 141.8 34.8)">VCC</text>
<text x="144.4" y="34.8" transform="rotate(-90 144.4 34.8)">VCC</text>
<text x="240.5" y="35.2">SCHOTTKY 20V</text>
<text x="247.9" y="32.6">D1</text>
<text x="255.8" y="35.2">2A</text>
<text x="41.7" y="41.5">D0</text>
<text x="62.5" y="41.5">A0</text>
<text x="146.9" y="36.8" transform="rotate(-90 146.9 36.8)">VCCIO</text>
<text x="149.5" y="36.8" transform="rotate(-90 149.5 36.8)">VCCIO</text>
<text x="152" y="36.8" transform="rotate(-90 152 36.8)">VCCIO</text>
<text x="154.5" y="36.8" transform="rotate(-90 154.5 36.8)">VCCIO</text>
<text x="224.8" y="39">J1</text>
<text x="257.8" y="39">J2</text>
<text x="41.7" y="46.6">D2</text>
<text x="41.7" y="44">D1</text>
<text x="51.7" y="43.2" transform="rotate(-90 51.7 43.2)">+5V</text>
<text x="56.7" y="44.4" transform="rotate(-90 56.7 44.4)">+12V</text>
<text x="62.5" y="44">A1</text>
<text x="62.5" y="46.6">A2</text>
<text x="41.7" y="51.7">D4</text>
<text x="41.7" y="49.1">D3</text>
<text x="62.5" y="49.1">A3</text>
<text x="62.5" y="51.7">A4</text>
<text x="126.2" y="51.7">P13</text>
<text x="162" y="51.7">P32</text>
<text x="235.5" y="52.9">GND</text>
<text x="41.7" y="59.3">D7</text>
<text x="41.7" y="56.7">D6</text>
<text x="41.7" y="54.2">D5</text>
<text x="62.5" y="54.2">A5</text>
<text x="62.5" y="56.7">A6</text>
<text x="62.5" y="59.3">A7</text>
<text x="126.2" y="54.2">P14</text>
<text x="126.2" y="56.7">P15</text>
<text x="126.2" y="59.3">P16</text>
<text x="162" y="54.2">P35</text>
<text x="162" y="56.7">P37</text>
<text x="162" y="59.3">P41</text>
<text x="62.5" y="61.8">A8</text>
<text x="62.5" y="64.4">A9</text>
<text x="126.2" y="61.8">P17</text>
<text x="126.2" y="64.4">P18</text>
<text x="162" y="61.8">P42</text>
<text x="162" y="64.4">P49</text>
<text x="61.3" y="66.9">A10</text>
<text x="61.3" y="69.4">A11</text>
<text x="61.3" y="72">A12</text>
<text x="126.2" y="66.9">P20</text>
<text x="126.2" y="69.4">I/O/GCK1</text>
<text x="126.2" y="72">I/O/GCK2</text>
<text x="162" y="66.9">P50</text>
<text x="162" y="69.4">P52</text>
<text x="162" y="72">P53</text>
<text x="61.3" y="74.5">A13</text>
<text x="61.3" y="77.1">A14</text>
<text x="126.2" y="74.5">P25</text>
<text x="126.2" y="77.1">I/O/GCK3</text>
<text x="162" y="74.5">P54</text>
<text x="162" y="77.1">P55</text>
<text x="61.3" y="79.6">A15</text>
<text x="126.2" y="79.6">P28</text>
<text x="126.2" y="82.1">P29</text>
<text x="162" y="79.6">P56</text>
<text x="162" y="82.1">P58</text>
<text x="41.7" y="84.7">~{NMI}</text>
<text x="41.7" y="87.2">~{IRQ}</text>
<text x="41.7" y="89.8">~{RES}</text>
<text x="58.2" y="89.8">~{IOSTRB}</text>
<text x="59.5" y="87.2">~{IOSEL}</text>
<text x="60.8" y="84.7">R/~{W}</text>
<text x="126.2" y="84.7">P30</text>
<text x="126.2" y="87.2">P33</text>
<text x="126.2" y="89.8">P36</text>
<text x="162" y="84.7">P59</text>
<text x="162" y="87.2">P60</text>
<text x="162" y="89.8">P61</text>
<text x="237.1" y="89.8">+3.3V</text>
<text x="41.7" y="94.8">~{RDY}</text>
<text x="41.7" y="92.3">~{INH}</text>
<text x="57.9" y="92.3">~{DEVSEL}</text>
<text x="126.2" y="92.3">P39</text>
<text x="126.2" y="94.8">P40</text>
<text x="162" y="92.3">P63</text>
<text x="162" y="94.8">P64</text>
<text x="201.5" y="93.6">+3.3V</text>
<text x="230.7" y="90.8" transform="rotate(-90 230.7 90.8)">Conn_01x20_Socket</text>
<text x="263.8" y="90.8" transform="rotate(-90 263.8 90.8)">Conn_01x20_Socket</text>
<text x="41.7" y="97.4">~{DMA}</text>
<text x="60.4" y="99.9">PHI1</text>
<text x="60.4" y="97.4">PHI0</text>
<text x="126.2" y="99.9">I/O/GTS3</text>
<text x="162" y="99.9">P65</text>
<text x="207.5" y="99.9">GND</text>
<text x="48.6" y="105">COLORREF/M2B0</text>
<text x="62.2" y="107.5">7M</text>
<text x="62.3" y="102.5">Q3</text>
<text x="126.2" y="102.5">I/O/GTS1</text>
<text x="126.2" y="105">I/O/GTS2</text>
<text x="126.2" y="107.5">P6</text>
<text x="162" y="102.5">P66</text>
<text x="162" y="105">P67</text>
<text x="162" y="107.5">P68</text>
<text x="45" y="112.6">USER1/SYNC/M2SEL</text>
<text x="59.9" y="110.1">SYNC</text>
<text x="126.2" y="110.1">P8</text>
<text x="126.2" y="112.6">P9</text>
<text x="162" y="110.1">P70</text>
<text x="162" y="112.6">P71</text>
<text x="41.7" y="117.7">~{DMAOUT}</text>
<text x="59.1" y="117.7">~{DMAIN}</text>
<text x="126.2" y="115.2">P10</text>
<text x="126.2" y="117.7">P11</text>
<text x="162" y="115.2">P72</text>
<text x="162" y="117.7">P74</text>
<text x="231.1" y="114.5">J3</text>
<text x="231.1" y="117.1">Conn_01x06_Pin</text>
<text x="258.2" y="116.9" transform="rotate(-90 258.2 116.9)">R1</text>
<text x="263.2" y="116.9" transform="rotate(-90 263.2 116.9)">R2</text>
<text x="268.3" y="116.9" transform="rotate(-90 268.3 116.9)">R3</text>
<text x="273.4" y="116.9" transform="rotate(-90 273.4 116.9)">R4</text>
<text x="41.7" y="120.2">~{INTOUT}</text>
<text x="51.7" y="120.9" transform="rotate(-90 51.7 120.9)">-5V</text>
<text x="54.2" y="120.9" transform="rotate(-90 54.2 120.9)">GND</text>
<text x="56.7" y="120.9" transform="rotate(-90 56.7 120.9)">-12V</text>
<text x="60" y="120.2">~{INTIN}</text>
<text x="126.2" y="120.2">P12</text>
<text x="126.2" y="122.8">P87</text>
<text x="126.2" y="125.3">P91</text>
<text x="162" y="120.2">P76</text>
<text x="162" y="122.8">P77</text>
<text x="162" y="125.3">P78</text>
<text x="126.2" y="127.9">P92</text>
<text x="126.2" y="130.4">P93</text>
<text x="162" y="127.9">P79</text>
<text x="162" y="130.4">P81</text>
<text x="48.8" y="136.1">-5V</text>
<text x="51.3" y="132.3">GND</text>
<text x="126.2" y="132.9">P94</text>
<text x="126.2" y="135.5">P95</text>
<text x="162" y="132.9">P82</text>
<text x="162" y="135.5">P85</text>
<text x="224" y="135.5">SW1</text>
<text x="126.2" y="138">P96</text>
<text x="126.2" y="140.6">P97</text>
<text x="126.2" y="143.1">I/O/GSR</text>
<text x="162" y="138">P86</text>
<text x="162" y="140.6">P89</text>
<text x="162" y="143.1">P90</text>
<text x="220.9" y="138">219-4MST</text>
<text x="254.1" y="144.9" transform="rotate(-90 254.1 144.9)">R5</text>
<text x="259.2" y="144.9" transform="rotate(-90 259.2 144.9)">R6</text>
<text x="264.3" y="144.9" transform="rotate(-90 264.3 144.9)">R7</text>
<text x="269.3" y="144.9" transform="rotate(-90 269.3 144.9)">R8</text>
<text x="33.6" y="155.8">C13</text>
<text x="36.1" y="151">+5V</text>
<text x="42.4" y="155.8">C4</text>
<text x="60.2" y="155.8">C3</text>
<text x="162" y="153.3">TMS</text>
<text x="162.2" y="155.8">TCK</text>
<text x="162.8" y="150.7">TDI</text>
<text x="19.8" y="160.9">CER 1UF</text>
<text x="29.5" y="160.9">10V</text>
<text x="34.2" y="160.9">X7R</text>
<text x="139.3" y="159.5" transform="rotate(-90 139.3 159.5)">GND</text>
<text x="141.8" y="159.5" transform="rotate(-90 141.8 159.5)">GND</text>
<text x="144.4" y="159.5" transform="rotate(-90 144.4 159.5)">GND</text>
<text x="146.9" y="159.5" transform="rotate(-90 146.9 159.5)">GND</text>
<text x="149.5" y="159.5" transform="rotate(-90 149.5 159.5)">GND</text>
<text x="152" y="159.5" transform="rotate(-90 152 159.5)">GND</text>
<text x="154.5" y="159.5" transform="rotate(-90 154.5 159.5)">GND</text>
<text x="157.1" y="159.5" transform="rotate(-90 157.1 159.5)">GND</text>
<text x="162.1" y="158.3">TDO</text>
<text x="36.1" y="167.2">GND</text>
<text x="61.5" y="167.2">GND</text>
<text x="35.2" y="172.3">+3.3V</text>
<text x="33.6" y="177.4">C10</text>
<text x="41.1" y="177.4">C6</text>
<text x="46.3" y="177.4">C11</text>
<text x="53.8" y="177.4">C7</text>
<text x="60.2" y="177.4">C1</text>
<text x="66.5" y="177.4">C2</text>
<text x="72.9" y="177.4">C5</text>
<text x="78" y="177.4">C12</text>
<text x="85.6" y="177.4">C9</text>
<text x="91.9" y="177.4">C8</text>
<text x="136.4" y="178.7">GND</text>
<text x="19.8" y="182.5">CER 1UF</text>
<text x="29.5" y="182.5">10V</text>
<text x="34.2" y="182.5">X7R</text>
<text x="36.1" y="188.8">GND</text>
</g>
</svg>
